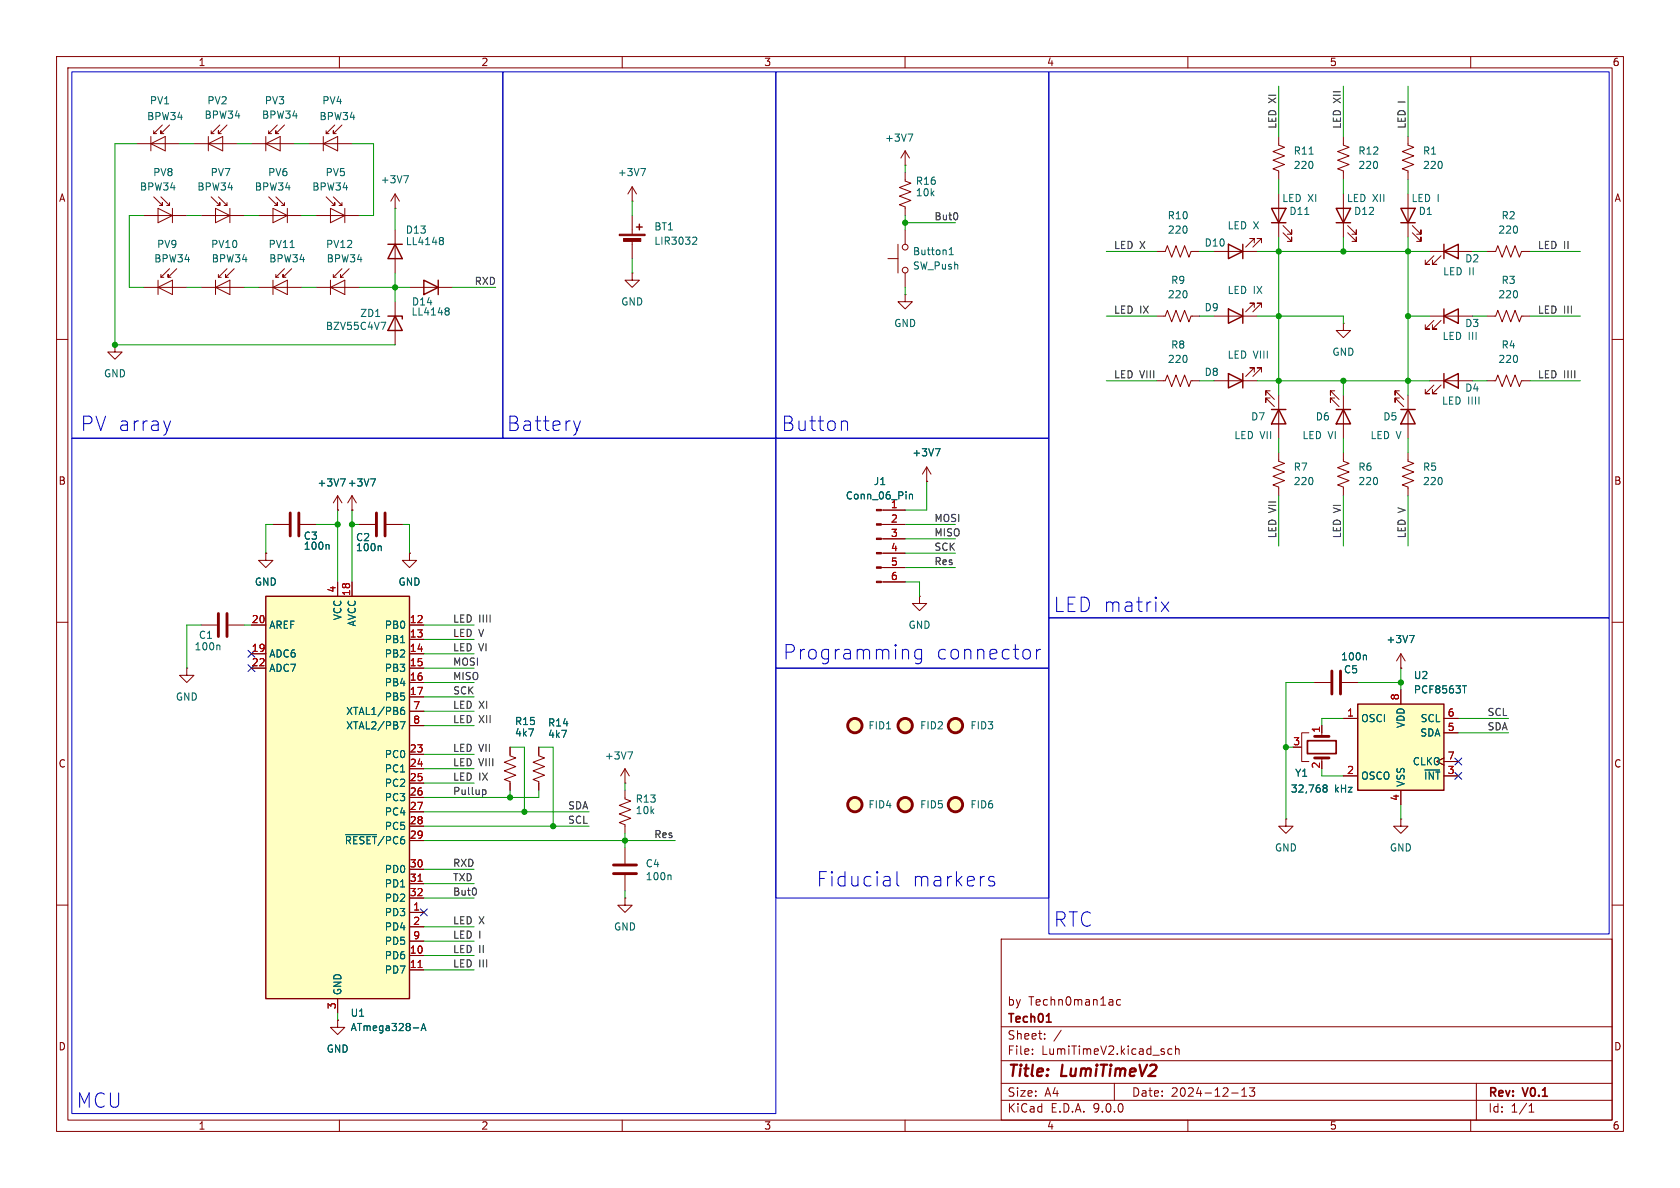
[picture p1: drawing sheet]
<svg xmlns="http://www.w3.org/2000/svg" width="297mm" height="210mm" viewBox="0 0 297 210" stroke-linecap="round" stroke-linejoin="round" font-family="sans-serif">
<g fill="none" stroke="#840000" stroke-width=".18">
<path d="M10 10h277v190h-277zM12 12h273v186h-273zM60 10v2M110 10v2M160 10v2M210 10v2M260 10v2M24.1 25.4h7.6M25.4 38.1h7.6M26.7 25.4l2.5-1.3v2.6zM26.7 24.1v2.6M27.2 34.8l1.5 1.5v-.5v.5h-.5"/>
<path d="M27.2 23.6h.5M27.9 36.8l2.6 1.3-2.6 1.3zM28.4 34.8l1.6 1.5v-.5M28.7 22.1l-1.5 1.5v-.5M29.5 36.3h.5M30 22.1l-1.6 1.5v-.5v.5h.6M30.5 36.8v2.6M69.8 36.8h.1M69.8 34.3l-.7 1.3M69.8 34.3l.8 1.3M69.8 34.3v2.5M160 29.2h.1"/>
<path d="M160 30.5v1.5l1 .4-2 .7 2 .8-2 .8 2 .7-2 .8 1 .4v1.5M160 26.7v2.5M160 26.7l-.7 1.2M160 26.7l.8 1.2M226.1 24.1v1.6l1 .3-2.1 .8 2.1 .8-2.1 .7 2.1 .8-2.1 .7 1.1 .4v1.6M226.1 34.3v7.6M226.8 39.9l1.5 1.5v-.8v.8h-.7M237.5 24.1v1.6l1 .3-2 .8 2 .8-2 .7 2 .8-2 .7 1 .4v1.6M237.5 34.3v7.6M238.3 39.9l1.5 1.5v-.8v.8h-.8M248.9 24.1v1.6l1 .3-2 .8 2 .8-2 .7 2 .8-2 .7 1 .4v1.6M248.9 34.3v7.6"/>
<path d="M249.7 39.9l1.5 1.5v-.8v.8h-.8M35.6 50.8h7.6M38.1 50.8l2.5-1.3v2.6zM38.1 49.5v2.6M38.6 49h.5M40.1 47.5l-1.5 1.5v-.5M41.4 47.5l-1.5 1.5v-.5v.5h.5M45.7 50.8h7.6M48.3 50.8l2.5-1.3v2.6zM48.3 49.5v2.6M48.8 49h.5M50.3 47.5l-1.5 1.5v-.5"/>
<path d="M51.6 47.5l-1.6 1.5v-.5v.5h.5M55.9 50.8h7.6M58.4 50.8l2.6-1.3v2.6zM58.4 49.5v2.6M58.9 49h.5M60.5 47.5l-1.6 1.5v-.5M61.7 47.5l-1.5 1.5v-.5v.5h.5M69.8 40.6v7.7M69.8 53.3v7.7M72.4 50.8h7.6M157 45.7h1.7M158.7 43.2v5.1"/>
<path d="M160 52.1v1.2h1.3l-1.3 1.3-1.3-1.3h1.3M160 52.1h.1M160 40.6v2.6M160 48.3v2.5M214.6 44.5h7.6M221.7 42.9v-.7h-.7h.7l-1.5 1.5M223 42.9v-.7h-.8h.8l-1.5 1.5M226.8 41.1l1.5 1.6v-.8v.8h-.7M237.5 57.2v1.2h1.3l-1.3 1.3-1.3-1.3h1.3M237.5 57.2h.1M238.3 41.1l1.5 1.6v-.8v.8h-.8M249.7 41.1l1.5 1.6v-.8v.8h-.8"/>
<path d="M252.7 44.5h7.6M252.7 55.9h7.6M253.5 45.2l-1.5 1.5h.7h-.7v-.7M253.5 56.6l-1.5 1.6h.7h-.7v-.8M254.8 45.2l-1.6 1.5h.8h-.8v-.7M254.8 56.6l-1.6 1.6h.8h-.8v-.8M262.9 55.9h1.5l.4-1 .8 2 .7-2 .8 2 .7-2 .8 2 .4-1h1.5M262.9 44.5h1.5l.4-1.1 .8 2.1 .7-2.1 .8 2.1 .7-2.1 .8 2.1 .4-1h1.5M10 60h2M20.3 61v1.2h1.3l-1.3 1.3-1.3-1.3h1.3M20.3 61h.1M247.4 69.1h-.8v.8v-.8l1.6 1.5"/>
<path d="M247.4 70.4h-.8v.7v-.7l1.6 1.5M248.9 69.9v7.6M252.7 67.3h7.6M253.5 68.1l-1.5 1.5h.7h-.7v-.8M254.8 68.1l-1.6 1.5h.8h-.8v-.8M262.9 67.3h1.5l.4-1 .8 2 .7-2 .8 2 .7-2 .8 2 .4-1h1.5M285 60h2M48.3 92.7h2.8M53.1 92.7h2.8M59.7 90.2h.1M59.7 87.6l-.8 1.3M59.7 87.6l.8 1.3"/>
<path d="M59.7 87.6v2.6M62.2 90.2h.1M62.2 87.6l-.7 1.3M62.2 87.6l.8 1.3M62.2 87.6v2.6M63.5 92.7h2.8M68.3 92.7h2.8M163.8 85.1h.1M163.8 82.6l-.7 1.2M163.8 82.6l.8 1.2M163.8 82.6v2.5M226.1 80v1.5l1 .4-2.1 .8 2.1 .7-2.1 .8 2.1 .8-2.1 .7 1.1 .4v1.5"/>
<path d="M237.5 80v1.5l1 .4-2 .8 2 .7-2 .8 2 .8-2 .7 1 .4v1.5M248.9 80v1.5l1 .4-2 .8 2 .7-2 .8 2 .8-2 .7 1 .4v1.5M10 110h2M33 118.1v1.3h1.3l-1.3 1.3-1.3-1.3h1.3M33 118.1h.1M285 110h2M110.5 139.7v1.5l1 .4-2 .8 2 .7-2 .8 2 .8-2 .7 1 .4v1.5M110.5 138.4h.1M110.5 135.9v2.5M110.5 135.9l-.8 1.3M110.5 135.9l.8 1.3M229.9 132.1h.2"/>
<path d="M231.4 129.5h-1.3v5.1h1.3M233.7 128.3v1.9M233.7 134v.6M110.5 158.8v1.2h1.3l-1.3 1.3-1.3-1.3h1.3M110.5 158.8h.1M110.5 149.9v2.8M110.5 154.7v2.8M10 160h2M177 166h108v32h-108zM198.1 176.8l-.4-.1-.3 .3v.4l.1 .2h.6M285 160h2M60 198v2"/>
<path d="M110 198v2M160 198v2M177 194.5h108M177 191.5h108M177 187.5h108M177 181.5h108M182.5 186.3v.1M182.5 185.5v.1M184.7 183.6v.1M184.7 182.8v.1M187.6 182.1l-1.3 2M197 191.5v3"/>
<path d="M207.2 185.5l-.5-.1-.2 .3v.4l.1 .2h.6M207.8 185.5l.2-.1 .4 .1 .1 .9M207.8 184.9v1.5M210 198v2M217.7 193.2h1.2M219.5 193.8h.9M219.5 192.7l.5-.4v1.5M220.9 192.3h.9l-.5 .6 .4 .1v.7l-.2 .1h-.4l-.2-.1M260 198v2M261 191.5v6.5M270.3 196.6h.9M270.3 195.5l.4-.4v1.5"/>
<circle cx="160" cy="43.7" r=".51"/>
<circle cx="160" cy="47.8" r=".51"/>
</g>
<path d="M231.1 130.9h5.1v2.3h-5.1zM185 180.7h.8" fill="none" stroke="#840000" stroke-width=".3"/>
<g fill="none" stroke="#006464" stroke-width=".18">
<path d="M71.4 31.1h.8l-.5 1.2M160.5 23.7h.9l-.6 1.3M230.7 37.9h.7M231.4 27.2h.8M51.3 43.8h.7M67.3 57h.9l-.6 1.2M77.9 42h.2l.3 .2-.3 .3M77.9 42.5h.2M78.1 42.5l.3 .3v.2l-.1 .2-.4 .1M78.9 54.4h.3l.2 .3-.2 .3M78.9 55h.3M79.2 55l.2 .2v.3l-.1 .1-.4 .1"/>
<path d="M167.8 45h.7M167.8 44.1l.4-.3v1.2M165.3 79.3h.9l-.6 1.3M58 96.3l.2 .1v.7M65.5 84.7h.9l-.6 1.2M67.2 96.5l.2 .2v.7M111 132.9h.8l-.5 1.3M234 139.2l.1 .1M234 138.8h.4l.2 .1v.2l-.2 .2M234.1 139.3h.3M234.1 139.3l-.1 .1M234.4 139.3l.2 .2v.4l-.2 .1h-.4"/>
<path d="M118.5 154.7l.1 .2v.6"/>
</g>
<path d="M51.3 90.7v4M52.8 90.7v4M66.5 90.7v4M68.1 90.7v4M232.4 130.2h2.5M232.4 134h2.5M108.5 152.9h4M108.5 154.4h4" fill="none" stroke="#840000" stroke-width=".51"/>
<g fill="none" stroke="#840000" stroke-width=".25">
<path d="M224.8 36.8h2.5l-1.2 2.6zM224.8 39.4h2.5M236.2 36.8h2.6l-1.3 2.6zM236.2 39.4h2.6M247.6 36.8h2.6l-1.3 2.6zM247.6 39.4h2.6M68.6 55.9h2.5v.5M68.6 43.2h2.5M69.8 43.2l1.3 2.5h-2.5zM69.8 55.9l1.3 2.5h-2.5zM74.9 49.5l2.6 1.3-2.6 1.3zM77.5 49.5v2.6"/>
<path d="M217.2 43.2l2.5 1.3-2.5 1.2zM219.7 43.2v2.5M255.3 44.5l2.5-1.3v2.5zM255.3 55.9l2.5-1.3v2.6zM255.3 43.2v2.5M255.3 54.6v2.6M247.6 72.4h2.6M248.9 72.4l1.3 2.5h-2.6zM255.3 67.3l2.5-1.3v2.6zM255.3 66v2.6"/>
</g>
<path d="M47 105.4h25.4v71.1h-25.4z" fill="#ffffc2"/>
<path d="M47 105.4h25.4v71.1h-25.4z" fill="none" stroke="#840000" stroke-width=".25"/>
<g fill="none" stroke="#840000" stroke-width=".18">
<path d="M35.6 38.1h7.6M37.3 34.8l1.6 1.5v-.5v.5h-.5M38.1 36.8l2.5 1.3-2.5 1.3zM38.6 34.8l1.5 1.5v-.5M39.6 36.3h.5M40.6 36.8v2.6M44.4 110.5h2.6M44.4 115.6h2.6M44.4 118.1h2.6M59.7 102.9v2.5M62.2 102.9v2.5M72.4 110.5h2.5"/>
<path d="M72.4 115.6h2.5M72.4 118.1h2.5M72.4 113h2.5M162.6 105.4v1.3h1.2l-1.2 1.3-1.3-1.3h1.3M162.6 105.4h.1M247.6 118.1h.1M247.6 115.6l-.7 1.2M247.6 115.6l.8 1.2M247.6 115.6v2.5M72.4 120.7h2.5M72.4 123.2h2.5M72.4 125.7h2.5"/>
<path d="M72.4 128.3h2.5M72.4 133.4h2.5M72.4 135.9h2.5M72.4 138.4h2.5M232.4 120.7h2.8M237.2 120.7h2.8M72.4 141h2.5M72.4 143.5h2.5M72.4 146.1h2.5M72.4 148.6h2.5M72.4 153.7h2.5M72.4 156.2h2.5"/>
<path d="M72.4 158.8h2.5M227.3 144.8v1.3h1.3l-1.3 1.2-1.2-1.2h1.2M227.3 144.8h.1M247.6 144.8v1.3h1.3l-1.3 1.2-1.2-1.2h1.2M247.6 144.8h.1M59.7 176.5v2.6M72.4 161.3h2.5M72.4 163.8h2.5M72.4 166.4h2.5M72.4 168.9h2.5M72.4 171.5h2.5"/>
</g>
<path d="M241.4 115.8l.2 .2v.7M249.2 112.3h.8l-.5 1.3M70.8 127.6h.8l-.5 1.2M70.9 125.6l.4-.1 .2 .3-.1 .4-.3 .1-.2-.1M71.4 125l-.3 .1-.2 .2M61.1 147.5h5.5M73.1 181.7h.9M74.5 182.2l.4-1.3 .4 1.3M74.6 181.8h.6" fill="none" stroke="#006464" stroke-width=".18"/>
<path d="M73.9 155.8h.7M73.9 171h.7" fill="none" stroke="#a90000" stroke-width=".18"/>
<g fill="none" stroke="#840000" stroke-width=".51">
<path d="M235.5 118.6v4.1M237 118.6v4.1"/>
<circle cx="151.1" cy="128.3" r="1.27"/>
<circle cx="160" cy="128.3" r="1.27"/>
<circle cx="168.9" cy="128.3" r="1.27"/>
<circle cx="151.1" cy="142.2" r="1.27"/>
<circle cx="160" cy="142.2" r="1.27"/>
<circle cx="168.9" cy="142.2" r="1.27"/>
</g>
<g fill="#ffffc2" stroke="#ffffc2" stroke-width=".18">
<circle cx="168.9" cy="142.2" r="1.27"/>
<circle cx="160" cy="142.2" r="1.27"/>
<circle cx="168.9" cy="128.3" r="1.27"/>
<circle cx="151.1" cy="142.2" r="1.27"/>
<circle cx="151.1" cy="128.3" r="1.27"/>
<circle cx="160" cy="128.3" r="1.27"/>
</g>
<path d="M240 124.5h15.3v15.2h-15.3z" fill="#ffffc2"/>
<path d="M113 39.6v1M112.5 40.1h1M217.2 54.6l2.5 1.3-2.5 1.3zM219.7 54.6v2.6M217.2 66l2.5 1.3-2.5 1.3zM219.7 66v2.6M224.8 72.4h2.5M226.1 72.4l1.2 2.5h-2.5zM236.2 72.4h2.6M237.5 72.4l1.3 2.5h-2.6zM240 124.5h15.3v15.2h-15.3z" fill="none" stroke="#840000" stroke-width=".25"/>
<g fill="none" stroke="#840000" stroke-width=".18">
<path d="M34.3 25.4h7.6M36.8 25.4l2.6-1.3v2.6zM36.8 24.1v2.6M37.3 23.6h.5M38.9 22.1l-1.6 1.5v-.5M40.1 22.1l-1.5 1.5v-.5v.5h.5M44.4 25.4h7.7M45.7 38.1h7.6M47 25.4l2.5-1.3v2.6zM47 24.1v2.6M47.5 34.8l1.5 1.5v-.5v.5h-.5M47.5 23.6h.5"/>
<path d="M48.3 36.8l2.5 1.3-2.5 1.3zM48.8 34.8l1.5 1.5v-.5M49 22.1l-1.5 1.5v-.5M49.8 36.3h.5M50.3 22.1l-1.5 1.5v-.5v.5h.5M50.8 36.8v2.6M54.6 25.4h7.6M55.9 38.1h7.6M57.1 25.4l2.6-1.3v2.6zM57.1 24.1v2.6M57.7 34.8l1.5 1.5v-.5v.5h-.5M57.7 23.6h.5"/>
<path d="M58.4 36.8l2.6 1.3-2.6 1.3zM58.9 34.8l1.6 1.5v-.5M59.2 22.1l-1.5 1.5v-.5M59.9 36.3h.6M60.5 22.1l-1.6 1.5v-.5v.5h.5M61 36.8v2.6M111.8 35.6h.1M111.8 33l-.8 1.3M111.8 33l.7 1.3M111.8 33v2.6M111.8 38.1v3.3M25.4 50.8h7.6"/>
<path d="M27.9 50.8l2.6-1.3v2.6zM27.9 49.5v2.6M28.4 49h.6M30 47.5l-1.6 1.5v-.5M31.2 47.5l-1.5 1.5v-.5v.5h.5M111.8 48.3v1.2h1.2l-1.2 1.3-1.3-1.3h1.3M111.8 48.3h.1M111.8 42.4v3.3M204.5 55.9h1.5l.4-1 .7 2 .8-2 .8 2 .7-2 .8 2 .4-1h1.5M204.5 44.5h1.5l.4-1.1 .7 2.1 .8-2.1 .8 2.1 .7-2.1 .8 2.1 .4-1h1.5M214.6 55.9h7.6M221.7 54.4v-.8h-.7h.7l-1.5 1.5"/>
<path d="M223 54.4v-.8h-.8h.8l-1.5 1.5M204.5 67.3h1.5l.4-1 .7 2 .8-2 .8 2 .7-2 .8 2 .4-1h1.5M214.6 67.3h7.6M221.7 65.8v-.8h-.7h.7l-1.5 1.5M223 65.8v-.8h-.8h.8l-1.5 1.5M224.5 69.1h-.7v.8v-.8l1.5 1.5M224.5 70.4h-.7v.7v-.7l1.5 1.5M226.1 69.9v7.6M236 69.1h-.8v.8v-.8l1.5 1.5M236 70.4h-.8v.7v-.7l1.5 1.5M237.5 69.9v7.6M47 97.8v1.3h1.3l-1.3 1.2-1.3-1.2h1.3"/>
<path d="M47 97.8h.1M48.3 92.7h2.8M53.1 92.7h2.8M59.7 90.2h.1M62.2 90.2h.1M63.5 92.7h2.8M68.3 92.7h2.8M72.4 97.8v1.3h1.3l-1.3 1.2-1.3-1.2h1.3M72.4 97.8h.1M155.8 90.2h4.2M155.8 92.7h4.2M155.8 95.3h4.2"/>
<path d="M155.8 97.8h4.2M163.8 85.1h.1M35.6 110.5h2.8M40.4 110.5h2.8M44.4 110.5h2.6M44.4 115.6h2.6M44.4 118.1h2.6M59.7 102.9v2.5M62.2 102.9v2.5M72.4 110.5h2.5M72.4 115.6h2.5M72.4 118.1h2.5"/>
<path d="M72.4 113h2.5M155.8 100.3h4.2M155.8 102.9h4.2M247.6 118.1h.1M72.4 120.7h2.5M72.4 123.2h2.5M72.4 125.7h2.5M72.4 128.3h2.5M72.4 133.4h2.5M72.4 135.9h2.5M72.4 138.4h2.5M90.2 132.1v1.5l1 .4-2 .7 2 .8-2 .8 2 .7-2 .8 1 .4v1.5"/>
<path d="M95.2 132.1v1.5l1.1 .4-2.1 .7 2.1 .8-2.1 .8 2.1 .7-2.1 .8 1 .4v1.5M232.4 120.7h2.8M233.7 128.3v1.2M237.2 120.7h2.8M237.5 127h2.5M237.5 137.2h2.5M247.6 121.9v2.6M247.6 139.7v2.5M255.3 134l-1.3 .6 1.3 .7M255.3 127h2.5M255.3 137.2h2.5M255.3 129.5h2.5"/>
<path d="M255.3 134.6h2.5M72.4 141h2.5M72.4 143.5h2.5M72.4 146.1h2.5M72.4 148.6h2.5M72.4 153.7h2.5M72.4 156.2h2.5M72.4 158.8h2.5M59.7 176.5v2.6M72.4 161.3h2.5M72.4 163.8h2.5M72.4 166.4h2.5"/>
<path d="M72.4 168.9h2.5M72.4 171.5h2.5M59.7 180.3v1.3h1.3l-1.3 1.3-1.3-1.3h1.3M59.7 180.3h.1"/>
</g>
<g fill="none" stroke="#006464" stroke-width=".18">
<path d="M113.3 29.8h.8l-.5 1.3M122.6 41.9l.5 .1 .1 .3-.8 .9h.8M165.3 79.3h.9l-.6 1.3M58 96.3l.2 .1v.7M65.5 84.7h.9l-.6 1.2M67.2 96.5l.2 .2v.7M160.8 87.4v.8M160.8 87.5l.2-.1h.3v.8M38.7 114l.2 .2v.7M241.4 115.8l.2 .2v.7M249.2 112.3h.8l-.5 1.3M70.8 127.6h.8l-.5 1.2"/>
<path d="M70.9 125.6l.4-.1 .2 .3-.1 .4-.3 .1-.2-.1M71.4 125l-.3 .1-.2 .2M234 139.2l.1 .1M234 138.8h.4l.2 .1v.2l-.2 .2M234.1 139.3h.3M234.1 139.3l-.1 .1M234.4 139.3l.2 .2v.4l-.2 .1h-.4M258.5 121.2h.8M61.1 147.5h5.5M73.1 181.7h.9M74.5 182.2l.4-1.3 .4 1.3M74.6 181.8h.6"/>
</g>
<path d="M38.6 108.5v4M40.1 108.5v4" fill="none" stroke="#840000" stroke-width=".51"/>
<g fill="#840000" stroke="#840000" stroke-width=".18">
<path d="M109.5 41.4h4.5v.3h-4.5z"/>
<path d="M110.2 42.2h3.1v.5h-3.1z"/>
<path d="M154.9 90h.9v.3h-.9z"/>
<path d="M154.9 92.6h.9v.2h-.9z"/>
<path d="M154.9 95.1h.9v.3h-.9z"/>
<path d="M154.9 97.7h.9v.2h-.9z"/>
<path d="M154.9 100.2h.9v.3h-.9z"/>
<path d="M154.9 102.7h.9v.3h-.9z"/>
</g>
<path d="M169.3 37.8v.8M85.4 139.6l.4 .1 .1 .2v.4l-.5 .2M84.2 157.2v.8" fill="none" stroke="#0f0f0f" stroke-width=".18"/>
<g fill="none" stroke="#009600" stroke-width=".18">
<path d="M226.1 15.2v8.9M237.5 15.2v8.9M248.9 15.2v8.9M24.1 25.4h-3.8v35.6h49.5M25.4 38.1h-2.5v12.7h2.5M31.7 25.4h2.6M33 38.1h2.6M41.9 25.4h2.5M43.2 38.1h2.5M52.1 25.4h2.5M53.3 38.1h2.6M62.2 25.4h3.8v12.7h-2.5"/>
<path d="M69.8 36.8v3.8M111.8 35.6v2.5M160 39.4h8.9M160 29.2v1.3M160 38.1v2.5M226.1 31.8v2.5M237.5 31.8v2.5M248.9 31.8v2.5M33 50.8h2.6M43.2 50.8h2.5M53.3 50.8h2.6M63.5 50.8h8.9"/>
<path d="M69.8 48.3v5M80 50.8h7.6M111.8 45.7v2.6M160 50.8v1.3M195.6 55.9h8.9M195.6 44.5h8.9M212.1 55.9h2.5M212.1 44.5h2.5M222.2 55.9h15.3v1.3M222.2 44.5h30.5M226.1 41.9v28M237.5 41.9v2.6"/>
<path d="M248.9 55.9h3.8M248.9 41.9v28M260.3 55.9h2.6M260.3 44.5h2.6M270.5 55.9h8.9M270.5 44.5h8.9M195.6 67.3h8.9M212.1 67.3h2.5M222.2 67.3h30.5M226.1 77.5v2.5M237.5 67.3v2.6M237.5 77.5v2.5"/>
<path d="M248.9 77.5v2.5M260.3 67.3h2.6M270.5 67.3h8.9M48.3 92.7h-1.3v5.1M55.9 92.7h3.8M59.7 90.2v12.7M62.2 92.7h1.3M62.2 90.2v12.7M71.1 92.7h1.3v5.1M160 92.7h8.9M160 97.8h8.9M160 95.3h8.9"/>
<path d="M163.8 85.1v5.1h-3.8M226.1 87.6v8.9M237.5 87.6v8.9M248.9 87.6v8.9M35.6 110.5h-2.6v7.6M43.2 110.5h1.2M74.9 110.5h8.9M74.9 113h8.9M74.9 115.6h8.9M74.9 118.1h8.9M160 102.9h2.6v2.5M160 100.3h8.9"/>
<path d="M247.6 118.1v3.8M74.9 125.7h8.9M74.9 120.7h8.9M74.9 123.2h8.9M74.9 138.4h8.9M74.9 133.4h8.9M74.9 128.3h8.9M74.9 135.9h8.9M90.2 132.1h2.5v11.4M90.2 139.7v1.3M95.2 139.7v1.3h-20.3M95.2 132.1h2.6v14"/>
<path d="M110.5 138.4v1.3M227.3 132.1h1.3M232.4 120.7h-5.1v24.1M233.7 135.9v1.3h3.8M237.5 127h-3.8v1.3M240 120.7h7.6M257.8 127h8.9M257.8 129.5h8.9M74.9 143.5h29.2M74.9 146.1h29.2M74.9 148.6h44.5M74.9 158.8h8.9"/>
<path d="M74.9 153.7h8.9M74.9 156.2h8.9M110.5 147.3v2.6M110.5 157.5v1.3M247.6 142.2v2.6M59.7 179.1v1.2M74.9 166.4h8.9M74.9 168.9h8.9M74.9 163.8h8.9M74.9 171.5h8.9"/>
</g>
<path d="M43.8 117.5l1.3 1.2M43.8 115l1.3 1.2M45.1 117.5l-1.3 1.2M45.1 115l-1.3 1.2M257.2 136.6l1.2 1.2M257.2 134l1.2 1.2M258.4 136.6l-1.2 1.2M258.4 134l-1.2 1.2M74.3 160.7l1.2 1.2M75.5 160.7l-1.2 1.2" fill="none" stroke="#000084" stroke-width=".18"/>
<g fill="none" stroke="#0000c2" stroke-width=".18">
<path d="M12.7 12.7h76.2v64.8h-76.2zM88.9 12.7h48.3v64.8h-48.3zM137.2 12.7h48.2v64.8h-48.2zM185.4 12.7h99.1v96.5h-99.1zM12.7 77.5h124.5v119.4h-124.5zM30.2 74.4l-.7 1.7M101.4 74.4l.6 1.7M102 76.1l-.2 .6M102.6 74.4l-.6 1.7M137.2 77.5h48.2v40.6h-48.2zM149.1 74.4l.6 .1 .1 .3v1.3M137.2 118.1h48.2v40.7h-48.2z"/>
<path d="M162.9 114.8v2a.69 .69 0 0 1-1.1 .4M162.9 114.9l-.7-.1-.5 .5v.7l.3 .4 .2 .1 .7-.1M183.2 114.8v1.7M184 114.8a.65 .65 0 0 0-.8 .5M185.4 109.2h99.1v55.9h-99.1zM205.3 106.4l1.3 1.7M206.6 106.4l-1.3 1.7M158.6 154.1v2.2l.3 .3M174.9 155.7l.6 .1 .4 .3-.2 .4-.7 .1M174.9 155l.2-.1 .6 .1"/>
</g>
<path d="M73.9 155.8h.7M73.9 171h.7" fill="none" stroke="#a90000" stroke-width=".18"/>
<g fill="#009600" stroke="#009600" stroke-width=".18">
<circle cx="160" cy="39.4" r=".46"/>
<circle cx="227.3" cy="132.1" r=".46"/>
<circle cx="247.6" cy="120.7" r=".46"/>
<circle cx="226.1" cy="67.3" r=".46"/>
<circle cx="237.5" cy="67.3" r=".46"/>
<circle cx="237.5" cy="44.5" r=".46"/>
<circle cx="226.1" cy="44.5" r=".46"/>
<circle cx="248.9" cy="44.5" r=".46"/>
<circle cx="226.1" cy="55.9" r=".46"/>
<circle cx="248.9" cy="67.3" r=".46"/>
<circle cx="248.9" cy="55.9" r=".46"/>
<circle cx="59.7" cy="92.7" r=".46"/>
<circle cx="62.2" cy="92.7" r=".46"/>
<circle cx="69.8" cy="50.8" r=".46"/>
<circle cx="90.2" cy="141" r=".46"/>
<circle cx="97.8" cy="146.1" r=".46"/>
<circle cx="92.7" cy="143.5" r=".46"/>
<circle cx="110.5" cy="148.6" r=".46"/>
<circle cx="20.3" cy="61" r=".46"/>
</g>
<g font-size="3.5" fill="#0000c2">
<text x="14.2" y="76.4">PV array</text>
<text x="89.6" y="76.4">Battery</text>
<text x="138.1" y="76.4">Button</text>
<text x="186.2" y="108.4">LED matrix</text>
<text x="138.4" y="116.8">Programming</text>
<text x="165.4" y="116.8">connector</text>
<text x="144.3" y="157">Fiducial</text>
<text x="161.2" y="157">markers</text>
<text x="186.3" y="164.1">RTC</text>
<text x="13.5" y="196.1">MCU</text>
</g>
<g font-size="2.8" fill="#840000">
<text x="178" y="190.9">Title:</text>
<text x="187.7" y="190.9">LumiTimeV2</text>
</g>
<g font-size="2.1" fill="#840000">
<text x="178" y="178">by</text>
<text x="181.8" y="178">Techn0man1ac</text>
<text x="178" y="184">Sheet:</text>
<text x="178" y="181.2">Tech01</text>
<text x="178" y="186.7">File:</text>
<text x="184.1" y="186.7">LumiTimeV2.kicad_sch</text>
<text x="178" y="196.9">KiCad</text>
<text x="178" y="194.1">Size:</text>
<text x="184.7" y="194.1">A4</text>
<text x="185.7" y="196.9">E.D.A.</text>
<text x="193.3" y="196.9">9.0.0</text>
<text x="200" y="194.1">Date:</text>
<text x="207" y="194.1">2024-12-13</text>
<text x="263" y="194.3">Rev:</text>
<text x="263" y="196.9">Id:</text>
<text x="267.1" y="196.9">1/1</text>
<text x="269.4" y="194.3">V0.1</text>
</g>
<g font-size="1.8" fill="#840000">
<text x="35" y="11.9">1</text>
<text x="85" y="11.9">2</text>
<text x="135" y="11.9">3</text>
<text x="185" y="11.9">4</text>
<text x="235" y="11.9">5</text>
<text x="285" y="11.9">6</text>
<text x="10.3" y="35.9">A</text>
<text x="285.3" y="35.9">A</text>
<text x="10.3" y="85.9">B</text>
<text x="285.3" y="85.9">B</text>
<text x="10.3" y="135.9">C</text>
<text x="285.3" y="135.9">C</text>
<text x="10.3" y="185.9">D</text>
<text x="285.3" y="185.9">D</text>
<text x="35" y="199.9">1</text>
<text x="85" y="199.9">2</text>
<text x="135" y="199.9">3</text>
<text x="185" y="199.9">4</text>
<text x="235" y="199.9">5</text>
<text x="285" y="199.9">6</text>
</g>
<g font-size="1.8" fill="#006464">
<text x="25.9" y="21.4">BPW34</text>
<text x="26.4" y="18.6">PV1</text>
<text x="36.1" y="21.2">BPW34</text>
<text x="36.6" y="18.6">PV2</text>
<text x="46.2" y="21.2">BPW34</text>
<text x="46.7" y="18.6">PV3</text>
<text x="56.4" y="21.4">BPW34</text>
<text x="56.9" y="18.6">PV4</text>
<text x="156.4" y="25.2">+3V7</text>
<text x="228.6" y="27.5">R11</text>
<text x="240" y="27.5">R12</text>
<text x="251.5" y="27.5">R1</text>
<text x="24.6" y="33.9">BPW34</text>
<text x="27" y="31.3">PV8</text>
<text x="34.8" y="33.9">BPW34</text>
<text x="37.1" y="31.3">PV7</text>
<text x="45" y="33.9">BPW34</text>
<text x="47.3" y="31.3">PV6</text>
<text x="55.1" y="33.9">BPW34</text>
<text x="57.5" y="31.3">PV5</text>
<text x="67.2" y="32.6">+3V7</text>
<text x="109.1" y="31.3">+3V7</text>
<text x="161.8" y="34.9">10k</text>
<text x="161.8" y="32.9">R16</text>
<text x="226.6" y="35.9">LED XI</text>
<text x="228.6" y="30.1">220</text>
<text x="238" y="35.9">LED XII</text>
<text x="240" y="30.1">220</text>
<text x="249.4" y="35.9">LED I</text>
<text x="251.5" y="30.1">220</text>
<text x="71.6" y="41.5">D13</text>
<text x="115.6" y="40.9">BT1</text>
<text x="206.3" y="39">R10</text>
<text x="206.4" y="41.5">220</text>
<text x="216.9" y="40.7">LED X</text>
<text x="227.8" y="38.2">D11</text>
<text x="239.3" y="38.2">D12</text>
<text x="250.7" y="38.2">D1</text>
<text x="264.8" y="41.5">220</text>
<text x="265.4" y="39">R2</text>
<text x="27.2" y="46.6">BPW34</text>
<text x="27.7" y="44">PV9</text>
<text x="37.2" y="44">PV10</text>
<text x="37.3" y="46.6">BPW34</text>
<text x="47.4" y="44">PV11</text>
<text x="47.5" y="46.6">BPW34</text>
<text x="57.5" y="44">PV12</text>
<text x="57.7" y="46.6">BPW34</text>
<text x="71.6" y="43.5">LL4148</text>
<text x="115.6" y="43.5">LIR3032</text>
<text x="161.3" y="45.3">Button1</text>
<text x="161.3" y="47.9">SW_Push</text>
<text x="212.9" y="43.8">D10</text>
<text x="258.9" y="46.6">D2</text>
<text x="206.4" y="52.9">220</text>
<text x="206.9" y="50.4">R9</text>
<text x="216.9" y="52.2">LED IX</text>
<text x="255" y="48.9">LED II</text>
<text x="264.8" y="52.9">220</text>
<text x="265.4" y="50.4">R3</text>
<text x="57.5" y="58.5">BZV55C4V7</text>
<text x="63.6" y="56.2">ZD1</text>
<text x="72.7" y="56">LL4148</text>
<text x="72.7" y="54.2">D14</text>
<text x="109.7" y="54.2">GND</text>
<text x="158" y="58">GND</text>
<text x="212.9" y="55.2">D9</text>
<text x="258.9" y="58">D3</text>
<text x="206.4" y="64.4">220</text>
<text x="206.9" y="61.8">R8</text>
<text x="216.9" y="63.6">LED VIII</text>
<text x="235.5" y="63.1">GND</text>
<text x="254.9" y="60.3">LED III</text>
<text x="264.8" y="64.4">220</text>
<text x="265.4" y="61.8">R4</text>
<text x="18.3" y="66.9">GND</text>
<text x="212.9" y="66.6">D8</text>
<text x="254.8" y="71.7">LED IIII</text>
<text x="258.9" y="69.4">D4</text>
<text x="218.1" y="77.8">LED VII</text>
<text x="221.1" y="74.5">D7</text>
<text x="230.2" y="77.8">LED VI</text>
<text x="232.5" y="74.5">D6</text>
<text x="242.2" y="77.8">LED V</text>
<text x="244.4" y="74.5">D5</text>
<text x="161.2" y="80.9">+3V7</text>
<text x="228.6" y="83.4">R7</text>
<text x="240" y="83.4">R6</text>
<text x="251.5" y="83.4">R5</text>
<text x="56" y="86.2">+3V7 +3V7</text>
<text x="149.4" y="88.5">Conn_06_Pin</text>
<text x="154.4" y="86">J1</text>
<text x="228.6" y="86">220</text>
<text x="240" y="86">220</text>
<text x="251.5" y="86">220</text>
<text x="53.6" y="95.6">C3</text>
<text x="62.8" y="95.9">C2</text>
<text x="53.6" y="97.4">100n</text>
<text x="62.8" y="97.6">100n</text>
<text x="45" y="103.7">GND</text>
<text x="70.4" y="103.7">GND</text>
<text x="35.1" y="113.1">C1</text>
<text x="47.5" y="111.4">AREF</text>
<text x="60.6" y="109.7" transform="rotate(-90 60.6 109.7)">VCC</text>
<text x="63.1" y="110.8" transform="rotate(-90 63.1 110.8)">AVCC</text>
<text x="67.9" y="111.4">PB0</text>
<text x="67.9" y="113.9">PB1</text>
<text x="160.5" y="111.4">GND</text>
<text x="245" y="113.9">+3V7</text>
<text x="34.3" y="115.2">100n</text>
<text x="47.5" y="116.4">ADC6</text>
<text x="47.5" y="119">ADC7</text>
<text x="67.9" y="116.4">PB2</text>
<text x="67.9" y="119">PB3</text>
<text x="237" y="116.9">100n</text>
<text x="237.5" y="119.2">C5</text>
<text x="31" y="124.1">GND</text>
<text x="67.9" y="121.5">PB4</text>
<text x="67.9" y="124.1">PB5</text>
<text x="249.9" y="120.2">U2</text>
<text x="249.9" y="122.8">PCF8563T</text>
<text x="61.1" y="126.6">XTAL1/PB6</text>
<text x="61.1" y="129.1">XTAL2/PB7</text>
<text x="90.9" y="130.4">4k7</text>
<text x="90.9" y="128.4">R15</text>
<text x="96.8" y="130.7">4k7</text>
<text x="96.8" y="128.6">R14</text>
<text x="153.4" y="129.1">FID1</text>
<text x="162.6" y="129.1">FID2</text>
<text x="171.5" y="129.1">FID3</text>
<text x="240.5" y="127.9">OSCI</text>
<text x="248.5" y="128.8" transform="rotate(-90 248.5 128.8)">VDD</text>
<text x="251" y="130.4">SDA</text>
<text x="251.1" y="127.9">SCL</text>
<text x="67.9" y="134.2">PC0</text>
<text x="67.9" y="136.8">PC1</text>
<text x="106.8" y="134.5">+3V7</text>
<text x="228.9" y="137.5">Y1</text>
<text x="249.7" y="135.5">CLKO</text>
<text x="67.9" y="139.3">PC2</text>
<text x="67.9" y="141.8">PC3</text>
<text x="112.3" y="142.1">R13</text>
<text x="153.4" y="143.1">FID4</text>
<text x="162.6" y="143.1">FID5</text>
<text x="171.5" y="143.1">FID6</text>
<text x="228.1" y="140.3">32,768</text>
<text x="235.9" y="140.3">kHz</text>
<text x="240.5" y="138">OSCO</text>
<text x="248.5" y="139.2" transform="rotate(-90 248.5 139.2)">VSS</text>
<text x="251.7" y="138">~{INT}</text>
<text x="60.9" y="149.5">~{RESET}/PC6</text>
<text x="67.9" y="144.4">PC4</text>
<text x="67.9" y="146.9">PC5</text>
<text x="112.3" y="144.1">10k</text>
<text x="67.9" y="154.5">PD0</text>
<text x="114.1" y="153.5">C4</text>
<text x="114.1" y="155.8">100n</text>
<text x="225.3" y="150.7">GND</text>
<text x="245.6" y="150.7">GND</text>
<text x="67.9" y="157.1">PD1</text>
<text x="67.9" y="159.6">PD2</text>
<text x="67.9" y="162.2">PD3</text>
<text x="67.9" y="164.7">PD4</text>
<text x="67.9" y="167.2">PD5</text>
<text x="108.5" y="164.7">GND</text>
<text x="67.9" y="169.8">PD6</text>
<text x="67.9" y="172.3">PD7</text>
<text x="60.6" y="176" transform="rotate(-90 60.6 176)">GND</text>
<text x="61.9" y="179.9">U1</text>
<text x="61.9" y="182.5">ATmega328-A</text>
<text x="57.7" y="186.3">GND</text>
</g>
<g font-size="1.8" fill="#0f0f0f">
<text x="225.7" y="22.9" transform="rotate(-90 225.7 22.9)">LED XI</text>
<text x="237.1" y="22.9" transform="rotate(-90 237.1 22.9)">LED XII</text>
<text x="248.6" y="22.9" transform="rotate(-90 248.6 22.9)">LED I</text>
<text x="165.1" y="39">But0</text>
<text x="196.8" y="44.1">LED X</text>
<text x="271.8" y="44.1">LED II</text>
<text x="83.8" y="50.5">RXD</text>
<text x="196.8" y="55.5">LED IX</text>
<text x="271.8" y="55.5">LED III</text>
<text x="196.8" y="67">LED VIII</text>
<text x="271.8" y="67">LED IIII</text>
<text x="165.1" y="94.9">MISO</text>
<text x="165.1" y="92.4">MOSI</text>
<text x="225.7" y="95.3" transform="rotate(-90 225.7 95.3)">LED VII</text>
<text x="237.1" y="95.3" transform="rotate(-90 237.1 95.3)">LED VI</text>
<text x="248.6" y="95.3" transform="rotate(-90 248.6 95.3)">LED V</text>
<text x="165.1" y="100">Res</text>
<text x="165.1" y="97.4">SCK</text>
<text x="80" y="112.7">LED V</text>
<text x="80" y="110.1">LED IIII</text>
<text x="80" y="117.8">MOSI</text>
<text x="80" y="115.2">LED VI</text>
<text x="80" y="125.4">LED XI</text>
<text x="80" y="122.8">SCK</text>
<text x="80" y="120.3">MISO</text>
<text x="80" y="127.9">LED XII</text>
<text x="262.9" y="126.7">SCL</text>
<text x="262.9" y="129.2">SDA</text>
<text x="80" y="133">LED VII</text>
<text x="80" y="135.5">LED VIII</text>
<text x="80" y="138.1">LED IX</text>
<text x="80" y="140.6">Pullup</text>
<text x="100.3" y="143.2">SDA</text>
<text x="100.3" y="145.7">SCL</text>
<text x="115.6" y="148.2">Res</text>
<text x="80" y="155.9">TXD</text>
<text x="80" y="153.3">RXD</text>
<text x="80" y="158.4">But0</text>
<text x="80" y="166">LED I</text>
<text x="80" y="163.5">LED X</text>
<text x="80" y="171.1">LED III</text>
<text x="80" y="168.6">LED II</text>
</g>
<g font-size="1.8" fill="#a90000">
<text x="157.4" y="89.9">1</text>
<text x="157.4" y="92.5">2</text>
<text x="157.4" y="95">3</text>
<text x="157.4" y="97.5">4</text>
<text x="157.4" y="100.1">5</text>
<text x="59.4" y="104.8" transform="rotate(-90 59.4 104.8)">4</text>
<text x="62" y="105.5" transform="rotate(-90 62 105.5)">18</text>
<text x="157.4" y="102.6">6</text>
<text x="44.4" y="110.2">20</text>
<text x="72.3" y="110.2">12</text>
<text x="72.3" y="112.8">13</text>
<text x="44.4" y="115.3">19</text>
<text x="44.4" y="117.9">22</text>
<text x="72.3" y="115.3">14</text>
<text x="72.3" y="117.9">15</text>
<text x="72.3" y="120.4">16</text>
<text x="72.3" y="122.9">17</text>
<text x="73" y="125.5">7</text>
<text x="247.4" y="123.9" transform="rotate(-90 247.4 123.9)">8</text>
<text x="73" y="128">8</text>
<text x="228.5" y="131.8">3</text>
<text x="233.4" y="129.6" transform="rotate(-90 233.4 129.6)">1</text>
<text x="238.1" y="126.7">1</text>
<text x="255.8" y="126.7">6</text>
<text x="255.8" y="129.3">5</text>
<text x="72.3" y="133.1">23</text>
<text x="72.3" y="135.6">24</text>
<text x="233.4" y="136" transform="rotate(-90 233.4 136)">2</text>
<text x="238.1" y="136.9">2</text>
<text x="255.8" y="134.4">7</text>
<text x="255.8" y="136.9">3</text>
<text x="72.3" y="138.2">25</text>
<text x="72.3" y="140.7">26</text>
<text x="72.3" y="143.3">27</text>
<text x="247.4" y="141.7" transform="rotate(-90 247.4 141.7)">4</text>
<text x="72.3" y="145.8">28</text>
<text x="72.3" y="148.3">29</text>
<text x="72.3" y="153.4">30</text>
<text x="72.3" y="156">31</text>
<text x="72.3" y="158.5">32</text>
<text x="73" y="161">1</text>
<text x="73" y="163.6">2</text>
<text x="73" y="166.1">9</text>
<text x="72.3" y="168.7">10</text>
<text x="72.3" y="171.2">11</text>
<text x="59.4" y="178.5" transform="rotate(-90 59.4 178.5)">3</text>
</g>
</svg>
